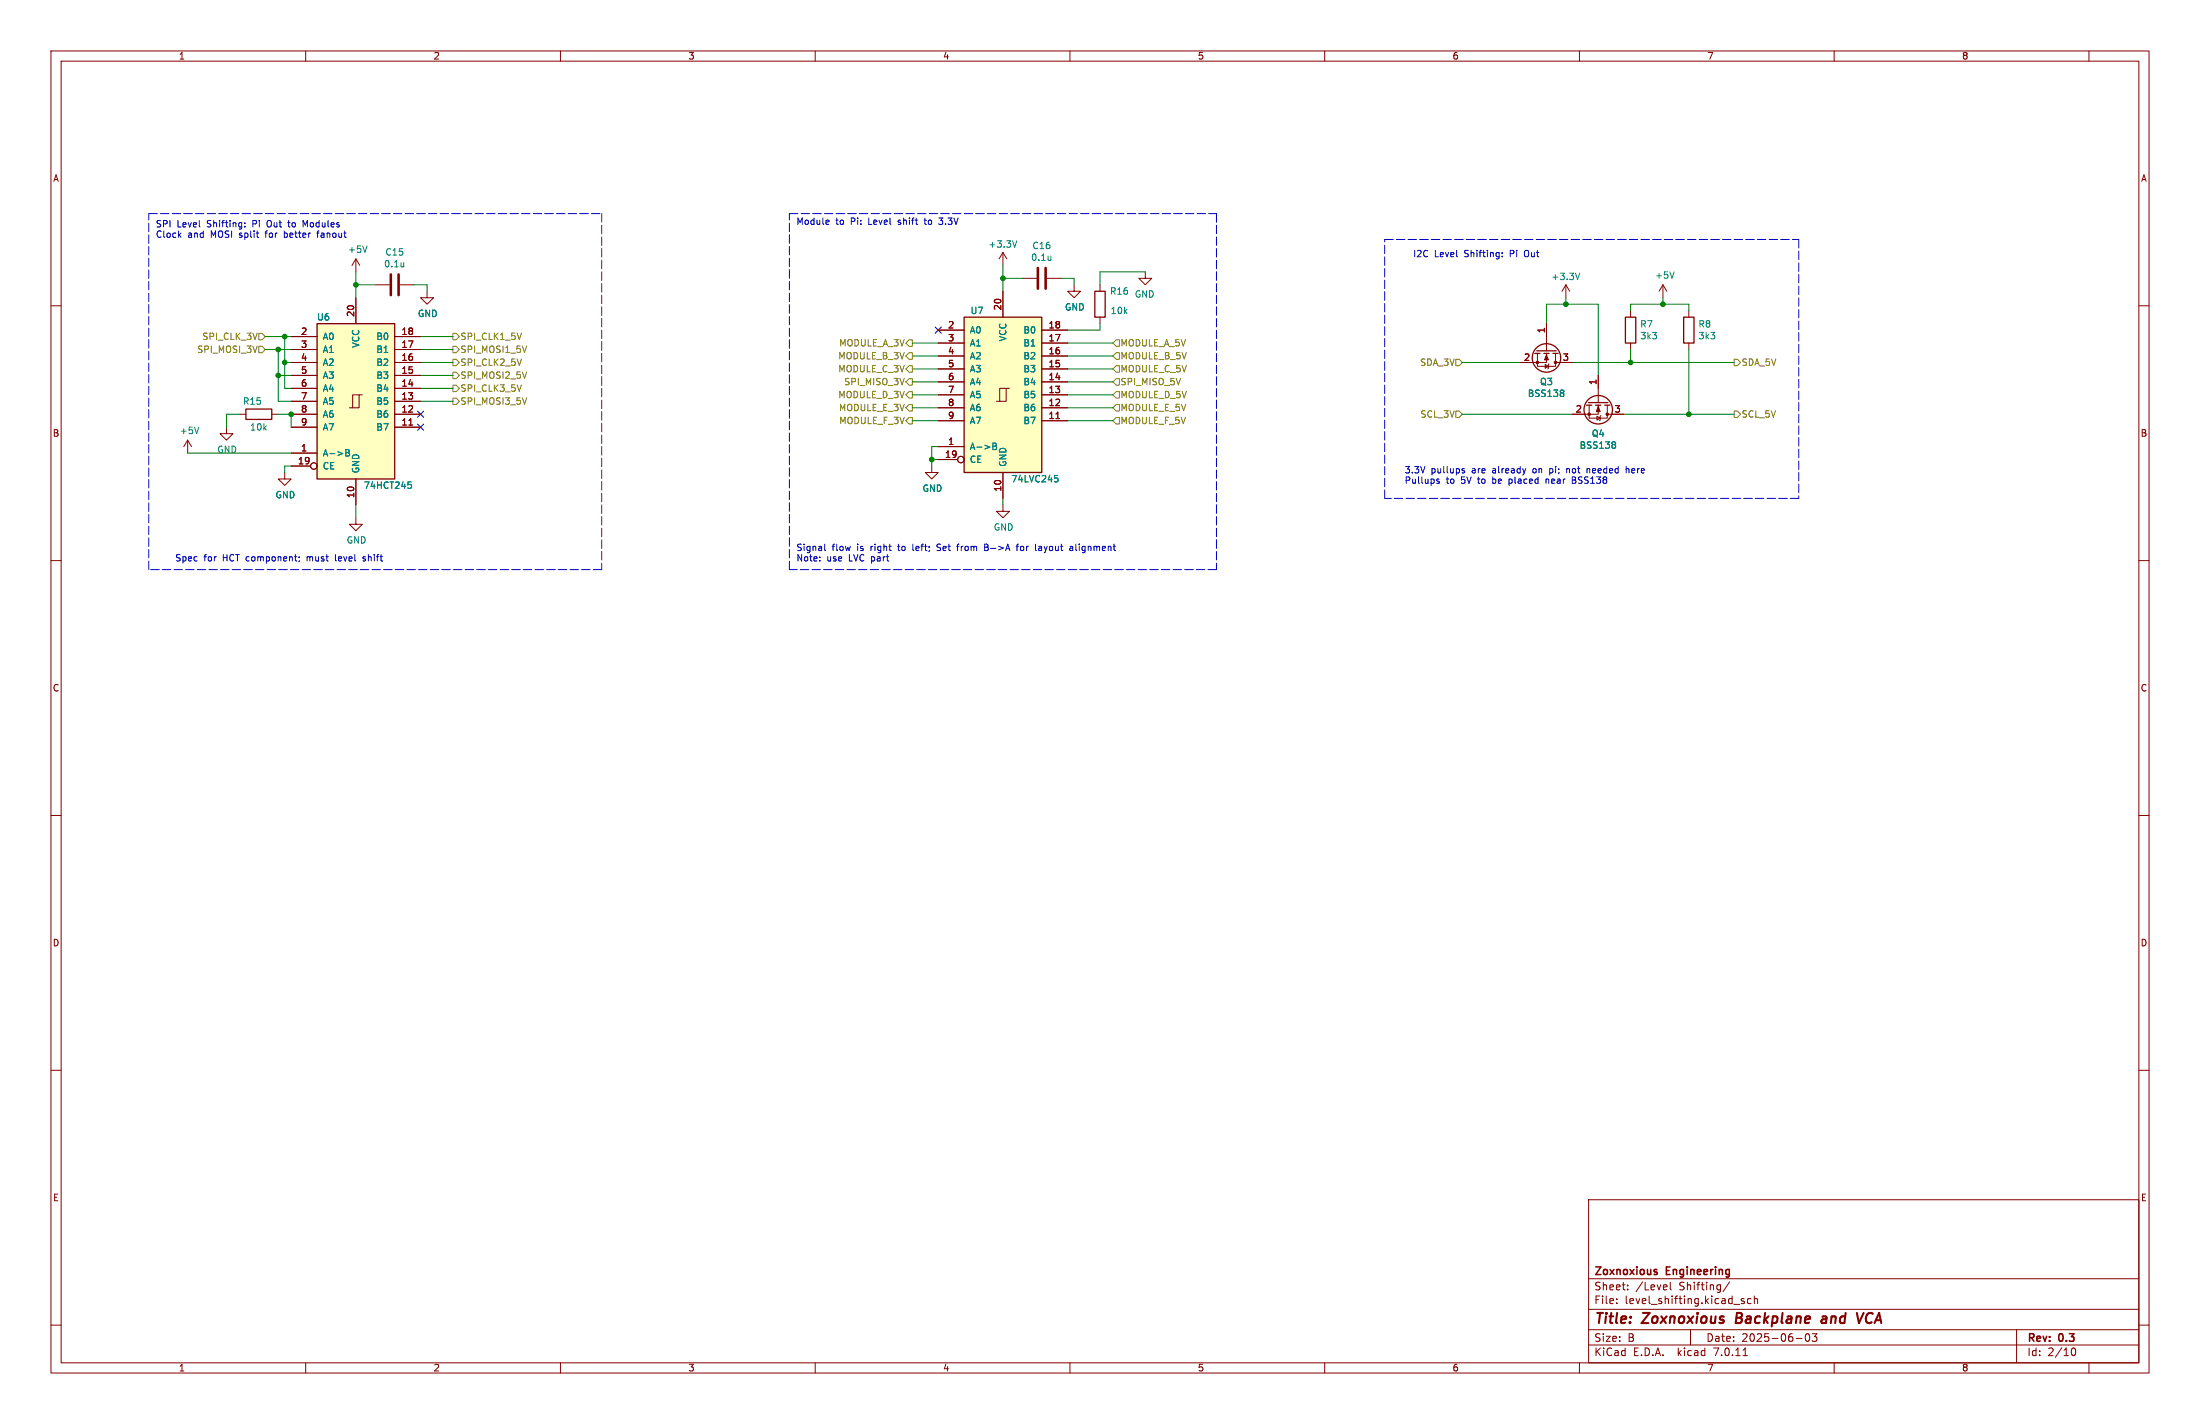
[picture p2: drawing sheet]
<svg xmlns="http://www.w3.org/2000/svg" width="432mm" height="279mm" viewBox="0 0 432 279" stroke-linecap="round" stroke-linejoin="round" font-family="sans-serif">
<g fill="none" stroke="#840000" stroke-width=".2">
<path d="M10 10h411.8v259.4h-411.8zM12 12h407.8v255.4h-407.8zM60 10v2M110 10v2M160 10v2M210 10v2M260 10v2M310 10v2M360 10v2M410 10v2M10 60h2M69.8 50.8l-.7 1.3"/>
<path d="M69.8 50.8v2.5M69.8 58.4v5.1M69.8 50.8l.8 1.3M73.7 55.9h2.8M78.5 55.9h2.8M83.8 57.2v1.2h1.3l-1.3 1.3-1.3-1.3h1.3M196.8 49.5l-.7 1.3M196.8 49.5v2.6M196.8 57.2v5M196.8 49.5l.8 1.3M200.7 54.6h2.8M205.5 54.6h2.8"/>
<path d="M210.8 55.9v1.3h1.3l-1.3 1.2-1.3-1.2h1.3M215.9 55.9v1.3M224.8 53.3v1.3h-1.3l1.3 1.3 1.3-1.3h-1.3M307.3 55.9l-.7 1.3M307.3 55.9v2.5M307.3 55.9l.8 1.3M326.4 55.9l-.8 1.3M326.4 55.9v2.5M326.4 55.9l.8 1.3M419.8 60h2M57.1 78.7h5.1M57.1 76.2h5.1"/>
<path d="M57.1 73.7h5.1M57.1 71.1h5.1M57.1 68.6h5.1M57.1 66h5.1M70.5 77.5h-1.3v2.5M71.1 77.5h-.6v2.5h-1.9M77.5 78.7h5M77.5 76.2h5M77.5 73.7h5M77.5 71.1h5M77.5 68.6h5M77.5 66h5"/>
<path d="M184.1 77.5h5.1M184.1 74.9h5.1M184.1 72.4h5.1M184.1 69.9h5.1M184.1 67.3h5.1M184.1 64.8h5.1M197.5 76.2h-1.3v2.5M198.1 76.2h-.6v2.5h-1.9M204.5 77.5h5M204.5 74.9h5M204.5 72.4h5M204.5 69.9h5"/>
<path d="M204.5 67.3h5M204.5 64.8h5M215.9 62.2v1.3M301.8 69.3v2.6h3.5v-2.6M303.3 71.5l.6 .4-.6 .4zM303.5 69.3v1.8h-5.1M303.5 63.5v5.3M304 71.4l-.2 1M305.3 71.1h3.3M311.9 79.5v2.5h3.6v-2.5M313.7 79.5v1.8h-5.1M313.7 73.7v5.3"/>
<path d="M320 61v1.2M320 67.3v1.3M331.5 61v1.2M331.5 67.3v1.3M36.8 86.4l-.7 1.2M36.8 86.4v2.5M36.8 86.4l.8 1.2M44.4 83.8v1.3h1.3l-1.3 1.3-1.2-1.3h1.2M47 81.3h1.3M53.3 81.3h1.3M55.9 92.7v1.3h1.2l-1.2 1.3-1.3-1.3h1.3M57.1 81.3h5.1"/>
<path d="M57.1 88.9h5.1M57.1 83.8h5.1M57.1 91.4h3.9M69.8 94v5.1M77.5 81.3h5M77.5 83.8h5M80.3 83.4h.7M182.9 91.4v1.3h1.2l-1.2 1.3-1.3-1.3h1.3M184.1 87.6h5.1M184.1 82.6h5.1M184.1 80h5.1M184.1 90.2h3.9"/>
<path d="M196.8 99.1v1.2h1.3l-1.3 1.3-1.2-1.3h1.2M196.8 92.7v5.1M204.5 82.6h5M204.5 80h5M207.3 82.1h.7M313.4 81.7l.7 .3-.7 .4zM314.2 81.5l-.3 1.1M315.5 81.3h3.3M10 110h2M69.8 101.6v1.3h1.3l-1.3 1.2-1.2-1.2h1.2M419.8 110h2M10 160h2"/>
<path d="M419.8 160h2M10 210h2M419.8 210h2M311.8 235.4h108v32h-108zM10 260h2M311.8 256.9h108M311.8 250.9h108M317.3 255.6v.2M317.3 254.9v.1M319.5 252.9v.2M319.5 252.2v.1M327.8 251.6v1.3l.2 .2"/>
<path d="M339.5 251.5l-1.3 1.9M340.3 255.9h1.2M342.3 254.9l-.3-.1-.2 .2v.2l.5 .2v.3h-.5M343.7 254.9l-.4-.1-.3 .3 .1 .6h.6M344.3 254.9l.2-.1 .4 .1 .1 .9M344.3 254.3v1.5M419.8 260h2M60 267.4v2M110 267.4v2M160 267.4v2M210 267.4v2M260 267.4v2"/>
<path d="M310 267.4v2M311.8 263.9h108M311.8 260.9h108M331.8 260.9v3M342.1 266h.9M352.5 262.6h1.2M354.5 261.8a.81 .81 0 0 0 .3 1.4l.2-.2 .2-.4-.2-.8M355.7 261.7h.9l-.5 .6 .4 .1v.6l-.2 .2-.6-.2M360 267.4v2M395.8 260.9v6.5M406.5 265.1l.2-.5 .2-.1a.8 .8 0 0 1 .5 .7 .8 .8 0 0 1-.5 .8l-.2-.2-.2-.4M410 267.4v2"/>
<circle cx="61.6" cy="91.4" r=".63"/>
<circle cx="188.6" cy="90.2" r=".63"/>
</g>
<path d="M340.9 257.6l-.2 2h.7M357.7 258.4h.7M358.5 258.7l-.7 .1a.4 .4 0 0 0-.3 .4 .4 .4 0 0 0 .2 .4l.7-.1M365.8 257.6l-.9 2M366.5 257.9l-.1 .2a1.23 1.23 0 0 0 .1 1.4" fill="none" stroke="#840000" stroke-width=".4"/>
<path d="M325.1 249.6l.2 .2-.2 .3M325.1 249.1h.1" fill="none" stroke="#840000" stroke-width=".3"/>
<g fill="none" stroke="#008484" stroke-width=".2">
<path d="M72 48.3l-.4 1.2M79.3 51.5v.9M79.3 52.2l-.1 .1M199.6 47.2l-.5 1.3M206.3 50.3v.8M206.3 51h-.1M310.1 53.6l-.5 1.3M328.6 53.3l-.4 1.3M306.7 76.5l.2 .3-.2 .3 .2 .2v.3l-.2 .2M39 83.8l-.4 1.3M67.9 88.2h.4l.2 .3-.2 .3 .2 .1 .1 .3-.2 .3h-.5zM67.9 88.8h.4"/>
<path d="M80.1 94.6h.6M80.2 95h.3l.3 .3-.2 .5h-.4M194.9 86.9h.4l.2 .3-.2 .3 .2 .2 .1 .3-.2 .2h-.5zM194.9 87.5h.4M207 93.3h.6M207.1 93.8h.3l.3 .2-.1 .5-.5 .1M316.9 86.7l.2 .2-.2 .3 .2 .3v.2l-.2 .3"/>
</g>
<g fill="#ffffc2" stroke="#ffffc2" stroke-width=".2">
<path d="M189.2 62.2h15.3v30.5h-15.3z"/>
<path d="M62.2 63.5h15.3v30.5h-15.3z"/>
</g>
<g fill="none" stroke="#840000" stroke-width=".25">
<path d="M214.9 57.2h2v5h-2zM62.2 63.5h15.3v30.5h-15.3zM189.2 62.2h15.3v30.5h-15.3zM301.2 69.3h1.1M301.6 68.8h3.8M303 69.3h1M304.8 69.3h1M311.4 79.5h1M311.8 79h3.8M313.2 79.5h1M315 79.5h1M319 62.2h2.1v5.1h-2.1z"/>
<path d="M330.5 62.2h2v5.1h-2zM48.3 80.3h5v2h-5z"/>
<circle cx="303.5" cy="70.2" r="2.79"/>
<circle cx="313.7" cy="80.4" r="2.79"/>
</g>
<path d="M76.7 53.8v4.1M78.2 53.8v4.1M203.7 52.6v4M205.2 52.6v4" fill="none" stroke="#840000" stroke-width=".51"/>
<g fill="#840000" stroke="#840000" stroke-width=".2">
<path d="M313.7 79.8l.4 1h-.8z"/>
<path d="M303.5 69.6l.4 1h-.8z"/>
<circle cx="311.9" cy="81.3" r=".25"/>
<circle cx="315.5" cy="81.3" r=".25"/>
<circle cx="301.8" cy="71.1" r=".25"/>
<circle cx="305.3" cy="71.1" r=".25"/>
</g>
<g fill="none" stroke="#848400" stroke-width=".2">
<path d="M50.8 65.4h.6l.7 .6-.7 .7h-.6zM50.8 67.9h.6l.7 .7-.7 .6h-.6zM88.9 67.9h.6l.7 .7-.7 .6h-.6zM88.9 75.6h.6l.7 .6-.7 .6h-.6zM88.9 73h.6l.7 .7-.7 .6h-.6zM88.9 78.1h.6l.7 .6-.7 .7h-.6zM88.9 70.5h.6l.7 .6-.7 .7h-.6zM88.9 65.4h.6l.7 .6-.7 .7h-.6zM102.3 75.5l-.4 1.3M102.3 70.4l-.4 1.3M102.3 65.3l-.4 1.3M103.4 67.9l-.4 1.3"/>
<path d="M103.4 73l-.4 1.2M103.4 78l-.4 1.3M177.8 67.3l.6-.6h.7v1.2h-.7zM177.8 74.9l.6-.6h.7v1.3h-.7zM177.8 77.5l.6-.7h.7v1.3h-.7zM178.4 71.8h.7v1.2h-.7l-.6-.6zM178.4 69.2h.7v1.3h-.7l-.6-.6zM178.4 79.4h.7v1.2h-.7l-.6-.6zM218.4 77.5l.7-.7h.6v1.3h-.6zM218.4 67.3l.7-.6h.6v1.2h-.6zM219.1 74.3h.6v1.3h-.6l-.7-.7zM219.1 71.8h.6v1.2h-.6l-.7-.6z"/>
<path d="M219.1 69.2h.6v1.3h-.6l-.7-.6zM285.7 70.5h.7l.6 .6-.6 .7h-.7zM340.4 70.5h.6l.6 .6-.6 .7h-.6zM177.8 82.6l.6-.7h.7v1.3h-.7zM218.4 80l.7-.6h.6v1.2h-.6zM219.1 81.9h.6v1.3h-.6l-.7-.6zM285.7 80.6h.7l.6 .7-.6 .6h-.7zM340.4 80.6h.6l.6 .7-.6 .6h-.6z"/>
</g>
<g fill="none" stroke="#0000c2" stroke-width=".2">
<path d="M35.2 46.1l.3 .5M35.5 45.7l-.4 .5M48.1 44.4v.1M48.1 43.7v.2M55.8 45.3v1.3M55.8 46.5l.1 .1M55.9 45.7l-.1 .1M56.5 43.7h.4M56.6 43.3l.1 1.2M59.9 44.2l-.4-.9v1.2M62.1 45.7h.5M62.5 45.3l-.2 .2v1.1"/>
<path d="M162.5 43.2l.2 .3-.6 .1M162.7 44h-.2M181.3 43.2h.5M181.5 42.8l.1 1.2M184.2 42.8h.8l-.4 .5h.2M184.2 43.9l.6 .1M294.8 50.3v.1M294.8 49.6v.1M282.5 94.1l-.3-.1-.2 .2v.2l.5 .1v.3h-.5M287 92.3l.4 .1 .1 .2-.2 .2-.4-.1M287 92h.4M296.2 94v1.3"/>
<path d="M296.2 94.8h.1M296.3 94l-.1 .1M303.4 94v.8M303.8 94l-.4 .1M304.2 91.9v1.3M304.2 92.7l.1 .1M304.3 91.9l-.1 .1M307.5 91.9v.9M307.9 91.9l-.4 .2M308.6 93.6v1.2h.6M308.6 94.2h.4M309 94.2h.2"/>
<path d="M309 93.6h.1M309.1 94.1l-.1 .1M311.5 92.1l.4-.2 .1 .2M311.5 91.9v.9M319.2 92.1l.5-.1v.8M319.2 91.5v1.3M57.8 109.2h.5M58.2 110.1h.1M58.7 109.3v.1M58.8 110l-.2 .3M65.8 108.8v1.1l.2 .2M71.2 110l.4 .1"/>
<path d="M71.6 109.2l-.4 .2 .1 .2 .3 .1M160.9 110v.1M160.9 109.3v.1M161.9 106.8v1.1l.2 .1M179.2 106.8v1.1l.2 .1M183.9 108h.5M184.4 106.8h-.3l-.2 .2 .1 .3 .4 .1M187.8 107.2h.4M188.2 106.8h-.2M193.3 106.8h.4l.2 .2-.2 .4 .2 .1 .1 .3-.3 .2h-.4zM193.3 107.4h.4M194.4 107.6h1.1"/>
<path d="M196 107.2l.9 .3-.9 .4M197.4 108l.4-1.2 .4 1.2M197.5 107.7h.6M199.4 107.2h.5M199.9 106.8l-.3 .1v1.1M200.5 107.2l-.2 .2v.4l.2 .2M203.9 107.2h.5M204.4 107.5h-.4l-.2 .2 .2 .3h.4M210.1 107.2l.5 .2v.6M210.6 108h-.5M210.6 107.5h-.5M211.2 106.8v1.1l.1 .1"/>
</g>
<path d="M29.2 41.9h88.9M118.1 41.9v69.9M154.9 41.9h83.9M238.8 41.9v69.9M271.8 47h81.3M353.1 47v50.8M271.8 97.8v-50.8M353.1 97.8h-81.3M29.2 111.8v-69.9M118.1 111.8h-88.9M154.9 111.8v-69.9M238.8 111.8h-83.9" fill="none" stroke="#0000c2" stroke-width=".2" stroke-dasharray="1.7 .6"/>
<g fill="none" stroke="#008400" stroke-width=".2">
<path d="M69.8 55.9h3.9M69.8 53.3v5.1M81.3 55.9h2.5v1.3M196.8 52.1v5.1M196.8 54.6h3.9M208.3 54.6h2.5v1.3M224.8 53.3h-8.9v2.6M307.3 58.4v1.3M326.4 58.4v1.3M52.1 66h5M52.1 68.6h5M54.6 68.6v10.1h2.5"/>
<path d="M54.6 73.7h2.5M55.9 71.1h1.2M55.9 66v10.2h1.2M82.5 71.1h6.4M82.5 78.7h6.4M82.5 76.2h6.4M82.5 66h6.4M82.5 68.6h6.4M82.5 73.7h6.4M179.1 72.4h5M179.1 67.3h5M179.1 77.5h5"/>
<path d="M179.1 69.9h5M179.1 74.9h5M209.5 72.4h8.9M209.5 67.3h8.9M209.5 77.5h8.9M209.5 69.9h8.9M209.5 74.9h8.9M215.9 63.5v1.3h-6.4M287 71.1h11.4M303.5 63.5v-3.8h10.2v14M308.6 71.1h31.8M320 61v-1.3h11.5v1.3"/>
<path d="M320 68.6v2.5M331.5 68.6v12.7M36.8 88.9h20.3M47 81.3h-2.6v2.5M54.6 81.3h2.5v2.5M57.1 91.4h-1.2v1.3M69.8 99.1v2.5M179.1 82.6h5M179.1 80h5M182.9 90.2h1.2M184.1 87.6h-1.2v3.8M196.8 97.8v1.3"/>
<path d="M209.5 82.6h8.9M209.5 80h8.9M287 81.3h21.6M318.8 81.3h21.6"/>
</g>
<path d="M183.5 64.2l1.3 1.2M184.8 64.2l-1.3 1.2M81.9 83.2l1.3 1.2M81.9 80.7l1.3 1.2M83.2 83.2l-1.3 1.2M83.2 80.7l-1.3 1.2" fill="none" stroke="#000084" stroke-width=".2"/>
<g fill="#008400" stroke="#008400" stroke-width=".2">
<circle cx="182.9" cy="90.2" r=".46"/>
<circle cx="57.1" cy="81.3" r=".46"/>
<circle cx="326.4" cy="59.7" r=".46"/>
<circle cx="320" cy="71.1" r=".46"/>
<circle cx="307.3" cy="59.7" r=".46"/>
<circle cx="331.5" cy="81.3" r=".46"/>
<circle cx="55.9" cy="71.1" r=".46"/>
<circle cx="54.6" cy="73.7" r=".46"/>
<circle cx="69.8" cy="55.9" r=".46"/>
<circle cx="54.6" cy="68.6" r=".46"/>
<circle cx="55.9" cy="66" r=".46"/>
<circle cx="196.8" cy="54.6" r=".46"/>
</g>
<g font-size="2.8" fill="#840000">
<text x="312.8" y="260.3">Title:</text>
<text x="322.5" y="260.3">Zoxnoxious</text>
<text x="341.5" y="260.3">Backplane</text>
<text x="359.2" y="260.3">and</text>
<text x="367" y="260.3">VCA</text>
</g>
<g font-size="2.1" fill="#840000">
<text x="312.8" y="250.6">Zoxnoxious</text>
<text x="327.1" y="250.6">Engineering</text>
<text x="312.8" y="256.1">File:</text>
<text x="312.8" y="253.4">Sheet:</text>
<text x="318.9" y="256.1">level_shifting.kicad_sch</text>
<text x="321" y="253.4">/Level</text>
<text x="329.6" y="253.4">Shifting/</text>
<text x="312.8" y="263.5">Size:</text>
<text x="319.5" y="263.5">B</text>
<text x="334.8" y="263.5">Date:</text>
<text x="341.8" y="263.5">2025-06-03</text>
<text x="397.8" y="263.7">Rev:</text>
<text x="404.2" y="263.7">0.3</text>
<text x="312.8" y="266.3">KiCad</text>
<text x="320.5" y="266.3">E.D.A.</text>
<text x="329.4" y="266.3">kicad</text>
<text x="336.6" y="266.3">7.0.11</text>
<text x="397.8" y="266.3">Id:</text>
<text x="401.9" y="266.3">2/10</text>
</g>
<g font-size="1.8" fill="#840000">
<text x="35" y="11.9">1</text>
<text x="85" y="11.9">2</text>
<text x="135" y="11.9">3</text>
<text x="185" y="11.9">4</text>
<text x="235" y="11.9">5</text>
<text x="285" y="11.9">6</text>
<text x="335" y="11.9">7</text>
<text x="385" y="11.9">8</text>
<text x="10.3" y="35.9">A</text>
<text x="420.1" y="35.9">A</text>
<text x="59" y="65.8">2</text>
<text x="69.6" y="62.3" transform="rotate(-90 69.6 62.3)">20</text>
<text x="78.7" y="65.8">18</text>
<text x="186" y="64.5">2</text>
<text x="196.6" y="61" transform="rotate(-90 196.6 61)">20</text>
<text x="205.7" y="64.5">18</text>
<text x="303.3" y="65.5" transform="rotate(-90 303.3 65.5)">1</text>
<text x="59" y="68.3">3</text>
<text x="59" y="70.9">4</text>
<text x="78.7" y="70.9">16</text>
<text x="78.7" y="68.3">17</text>
<text x="186" y="67.1">3</text>
<text x="186" y="69.6">4</text>
<text x="205.7" y="69.6">16</text>
<text x="205.7" y="67.1">17</text>
<text x="299" y="70.9">2</text>
<text x="306.6" y="70.9">3</text>
<text x="59" y="73.4">5</text>
<text x="59" y="75.9">6</text>
<text x="78.7" y="75.9">14</text>
<text x="78.7" y="73.4">15</text>
<text x="186" y="72.1">5</text>
<text x="186" y="74.7">6</text>
<text x="186" y="77.2">7</text>
<text x="205.7" y="77.2">13</text>
<text x="205.7" y="74.7">14</text>
<text x="205.7" y="72.1">15</text>
<text x="313.4" y="75.6" transform="rotate(-90 313.4 75.6)">1</text>
<text x="59" y="78.5">7</text>
<text x="59" y="81">8</text>
<text x="59" y="83.6">9</text>
<text x="78.7" y="83.6">11</text>
<text x="78.7" y="81">12</text>
<text x="78.7" y="78.5">13</text>
<text x="186" y="79.8">8</text>
<text x="186" y="82.3">9</text>
<text x="205.7" y="82.3">11</text>
<text x="205.7" y="79.8">12</text>
<text x="309.2" y="81">2</text>
<text x="316.8" y="81">3</text>
<text x="10.3" y="85.9">B</text>
<text x="59" y="88.6">1</text>
<text x="185.4" y="89.9">19</text>
<text x="186" y="87.4">1</text>
<text x="420.1" y="85.9">B</text>
<text x="58.4" y="91.2">19</text>
<text x="69.6" y="97.8" transform="rotate(-90 69.6 97.8)">10</text>
<text x="196.6" y="96.6" transform="rotate(-90 196.6 96.6)">10</text>
<text x="10.3" y="135.9">C</text>
<text x="420.1" y="135.9">C</text>
<text x="10.3" y="185.9">D</text>
<text x="420.1" y="185.9">D</text>
<text x="10.3" y="235.9">E</text>
<text x="420.1" y="235.9">E</text>
<text x="35" y="269.3">1</text>
<text x="85" y="269.3">2</text>
<text x="135" y="269.3">3</text>
<text x="185" y="269.3">4</text>
<text x="235" y="269.3">5</text>
<text x="285" y="269.3">6</text>
<text x="335" y="269.3">7</text>
<text x="385" y="269.3">8</text>
</g>
<g font-size="1.8" fill="#0000c2">
<text x="30.5" y="44.7">SPI</text>
<text x="30.5" y="46.7">Clock</text>
<text x="34.7" y="44.7">Level</text>
<text x="36.9" y="46.7">and</text>
<text x="40.7" y="44.7">Shifting:</text>
<text x="41.5" y="46.7">MOSI</text>
<text x="47.2" y="46.7">split</text>
<text x="49.8" y="44.7">Pi</text>
<text x="52.6" y="46.7">for</text>
<text x="52.9" y="44.7">Out</text>
<text x="56.4" y="46.7">better</text>
<text x="57.3" y="44.7">to</text>
<text x="60.3" y="44.7">Modules</text>
<text x="63.1" y="46.7">fanout</text>
<text x="156.2" y="44.2">Module</text>
<text x="164" y="44.2">to</text>
<text x="167.1" y="44.2">Pi:</text>
<text x="170.7" y="44.2">Level</text>
<text x="176.7" y="44.2">shift</text>
<text x="182.1" y="44.2">to</text>
<text x="185.2" y="44.2">3.3V</text>
<text x="277.3" y="50.6">I2C</text>
<text x="281.5" y="50.6">Level</text>
<text x="287.5" y="50.6">Shifting:</text>
<text x="296.6" y="50.6">Pi</text>
<text x="299.7" y="50.6">Out</text>
<text x="275.6" y="93">3.3V</text>
<text x="275.6" y="95">Pullups</text>
<text x="280.9" y="93">pullups</text>
<text x="283.8" y="95">to</text>
<text x="286.9" y="95">5V</text>
<text x="289" y="93">are</text>
<text x="290.3" y="95">to</text>
<text x="293.2" y="93">already</text>
<text x="293.4" y="95">be</text>
<text x="296.8" y="95">placed</text>
<text x="301.3" y="93">on</text>
<text x="304.3" y="95">near</text>
<text x="304.8" y="93">pi;</text>
<text x="308.3" y="93">not</text>
<text x="309.6" y="95">BSS138</text>
<text x="312.5" y="93">needed</text>
<text x="320.4" y="93">here</text>
<text x="34.3" y="110.2">Spec</text>
<text x="40" y="110.2">for</text>
<text x="43.8" y="110.2">HCT component;</text>
<text x="60.7" y="110.2">must</text>
<text x="66.5" y="110.2">level</text>
<text x="72.1" y="110.2">shift</text>
<text x="156.2" y="108.2">Signal</text>
<text x="156.2" y="110.2">Note:</text>
<text x="162.3" y="110.2">use</text>
<text x="163.3" y="108.2">flow</text>
<text x="166.7" y="110.2">LVC part</text>
<text x="168.3" y="108.2">is</text>
<text x="171.2" y="108.2">right</text>
<text x="176.7" y="108.2">to</text>
<text x="179.8" y="108.2">left;</text>
<text x="184.8" y="108.2">Set</text>
<text x="189" y="108.2">from</text>
<text x="201" y="108.2">for</text>
<text x="204.9" y="108.2">layout</text>
<text x="211.8" y="108.2">alignment</text>
</g>
<g font-size="1.8" fill="#008484">
<text x="68.2" y="49.8">+5V</text>
<text x="75.3" y="52.7">0.1u</text>
<text x="75.5" y="50.3">C15</text>
<text x="193.9" y="48.8">+3.3V</text>
<text x="202.3" y="51.4">0.1u</text>
<text x="202.5" y="49.1">C16</text>
<text x="217.8" y="58">R16</text>
<text x="222.6" y="58.6">GND</text>
<text x="304.4" y="55.2">+3.3V</text>
<text x="324.7" y="54.9">+5V</text>
<text x="62.1" y="63.1">U6</text>
<text x="81.9" y="62.4">GND</text>
<text x="190.2" y="65.6">A0</text>
<text x="190.4" y="61.8">U7</text>
<text x="200.8" y="65.6">B0</text>
<text x="208.9" y="61.1">GND</text>
<text x="217.9" y="61.8">10k</text>
<text x="321.8" y="64.5">R7</text>
<text x="333.3" y="64.5">R8</text>
<text x="63.2" y="66.9">A0</text>
<text x="63.2" y="69.4">A1</text>
<text x="63.2" y="72">A2</text>
<text x="70.7" y="68.3" transform="rotate(-90 70.7 68.3)">VCC</text>
<text x="73.8" y="72">B2</text>
<text x="73.8" y="69.4">B1</text>
<text x="73.8" y="66.9">B0</text>
<text x="190.2" y="68.2">A1</text>
<text x="190.2" y="70.7">A2</text>
<text x="197.7" y="67.1" transform="rotate(-90 197.7 67.1)">VCC</text>
<text x="200.8" y="70.7">B2</text>
<text x="200.8" y="68.2">B1</text>
<text x="321.8" y="66.8">3k3</text>
<text x="333.3" y="66.8">3k3</text>
<text x="63.2" y="74.5">A3</text>
<text x="63.2" y="77.1">A4</text>
<text x="73.8" y="77.1">B4</text>
<text x="73.8" y="74.5">B3</text>
<text x="190.2" y="73.3">A3</text>
<text x="190.2" y="75.8">A4</text>
<text x="200.8" y="75.8">B4</text>
<text x="200.8" y="73.3">B3</text>
<text x="302.2" y="75.8">Q3</text>
<text x="47.6" y="79.6">R15</text>
<text x="63.2" y="79.6">A5</text>
<text x="63.2" y="82.1">A6</text>
<text x="73.8" y="82.1">B6</text>
<text x="73.8" y="79.6">B5</text>
<text x="190.2" y="78.3">A5</text>
<text x="190.2" y="80.9">A6</text>
<text x="190.2" y="83.4">A7</text>
<text x="200.8" y="83.4">B7</text>
<text x="200.8" y="80.9">B6</text>
<text x="200.8" y="78.3">B5</text>
<text x="299.8" y="78.1">BSS138</text>
<text x="35.2" y="85.4">+5V</text>
<text x="42.5" y="89.1">GND</text>
<text x="49" y="84.7">10k</text>
<text x="63.2" y="89.8">A-&gt;B</text>
<text x="63.2" y="84.7">A7</text>
<text x="73.8" y="84.7">B7</text>
<text x="190.2" y="88.5">A-&gt;B</text>
<text x="309.9" y="88.2">BSS138</text>
<text x="312.3" y="85.9">Q4</text>
<text x="63.2" y="92.3">CE</text>
<text x="70.7" y="93" transform="rotate(-90 70.7 93)">GND</text>
<text x="190.2" y="91">CE</text>
<text x="197.7" y="91.7" transform="rotate(-90 197.7 91.7)">GND</text>
<text x="198.4" y="94.8">74LVC245</text>
<text x="54" y="98">GND</text>
<text x="71.3" y="96.1">74HCT245</text>
<text x="181" y="96.7">GND</text>
<text x="67.9" y="106.9">GND</text>
<text x="194.9" y="104.3">GND</text>
</g>
<g font-size="1.8" fill="#848400">
<text x="38.6" y="69.4">SPI_MOSI_3V</text>
<text x="39.6" y="66.9">SPI_CLK_3V</text>
<text x="90.3" y="69.4">SPI_MOSI1_5V</text>
<text x="90.3" y="72">SPI_CLK2_5V</text>
<text x="90.3" y="66.9">SPI_CLK1_5V</text>
<text x="164.4" y="70.7">MODULE_B_3V</text>
<text x="164.6" y="68.2">MODULE_A_3V</text>
<text x="219.8" y="68.2">MODULE_A_5V</text>
<text x="219.8" y="70.7">MODULE_B_5V</text>
<text x="278.6" y="72">SDA_3V</text>
<text x="341.7" y="72">SDA_5V</text>
<text x="90.3" y="77.1">SPI_CLK3_5V</text>
<text x="90.3" y="74.5">SPI_MOSI2_5V</text>
<text x="164.4" y="73.3">MODULE_C_3V</text>
<text x="165.6" y="75.8">SPI_MISO_3V</text>
<text x="219.8" y="75.8">SPI_MISO_5V</text>
<text x="219.8" y="73.3">MODULE_C_5V</text>
<text x="90.3" y="79.6">SPI_MOSI3_5V</text>
<text x="164.4" y="78.3">MODULE_D_3V</text>
<text x="164.6" y="80.9">MODULE_E_3V</text>
<text x="164.6" y="83.4">MODULE_F_3V</text>
<text x="219.8" y="80.9">MODULE_E_5V</text>
<text x="219.8" y="83.4">MODULE_F_5V</text>
<text x="219.8" y="78.3">MODULE_D_5V</text>
<text x="278.7" y="82.1">SCL_3V</text>
<text x="341.7" y="82.1">SCL_5V</text>
</g>
</svg>
